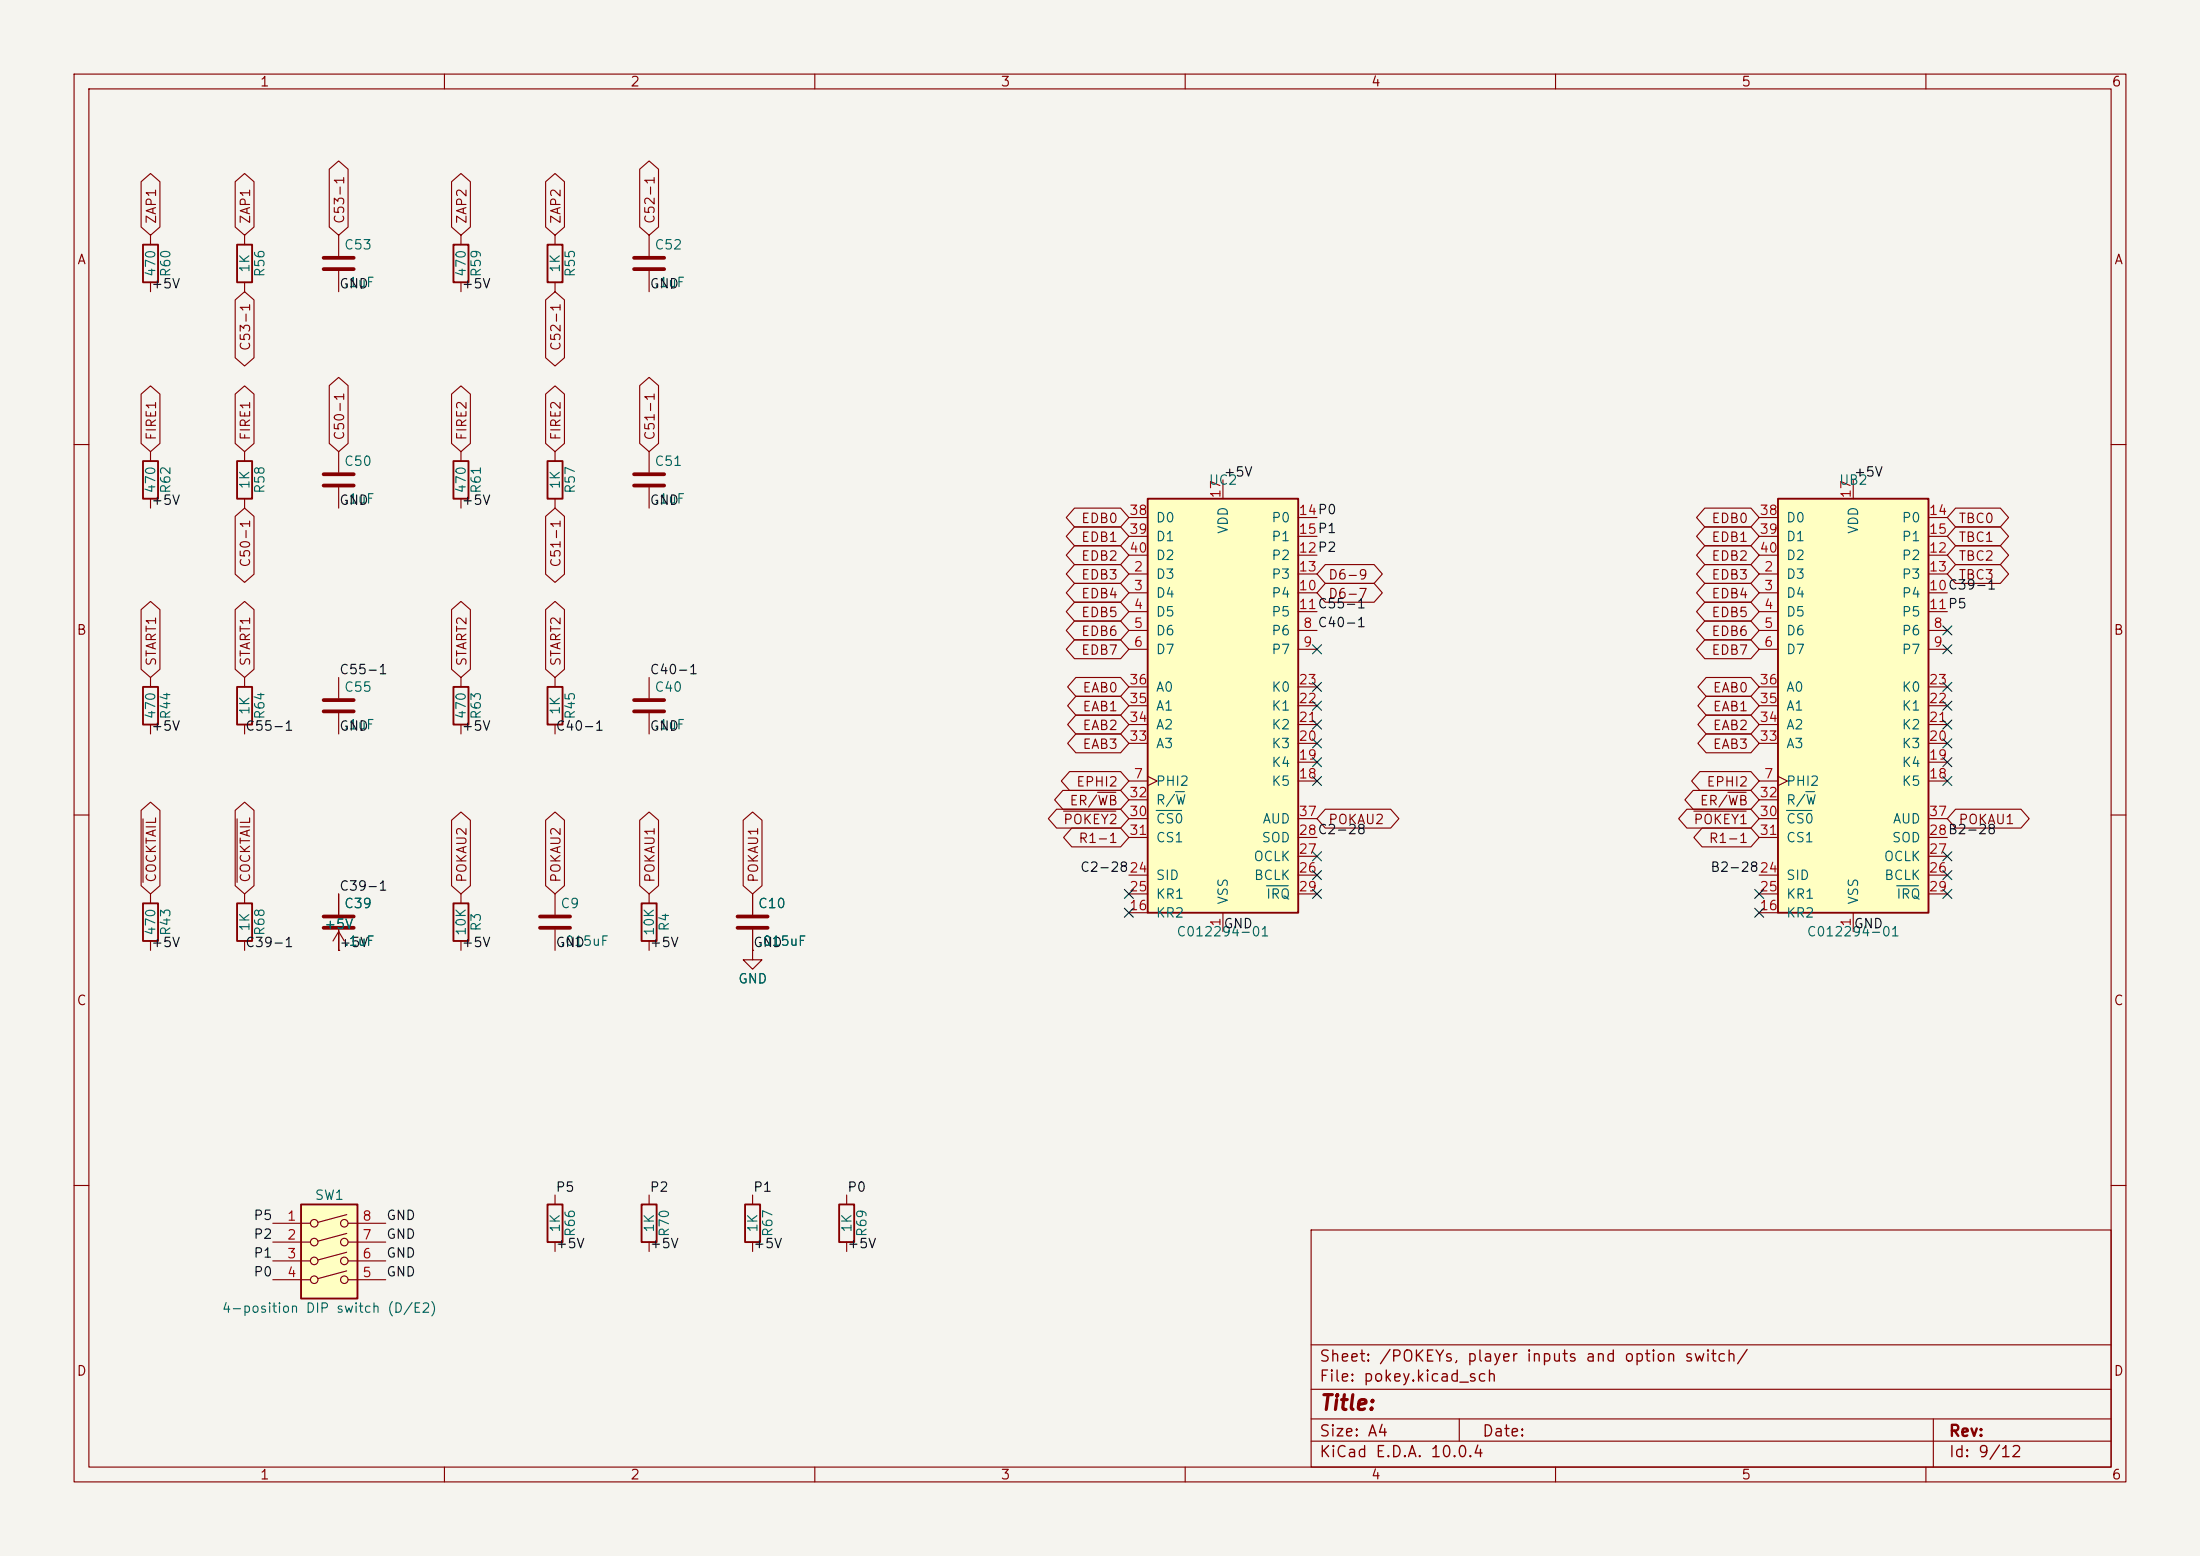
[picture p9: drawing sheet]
<svg xmlns="http://www.w3.org/2000/svg" width="297mm" height="210mm" viewBox="0 0 297 210" stroke-linecap="round" stroke-linejoin="round" font-family="sans-serif">
<path d="M0 0h297v210h-297z" fill="#f5f4ef" stroke="#f5f4ef" stroke-width=".14"/>
<g fill="none" stroke="#840000" stroke-width=".15">
<path d="M10 10h277v190h-277zM12 12h273v186h-273zM60 10v2M110 10v2M160 10v2M210 10v2M260 10v2M10 60h2M285 60h2M10 110h2M285 110h2M10 160h2"/>
<path d="M177 166h108v32h-108zM285 160h2M60 198v2M110 198v2M160 198v2M177 194.5h108M177 191.5h108M177 187.5h108M177 181.5h108M197 191.5v3M210 198v2M260 198v2"/>
<path d="M261 191.5v6.5"/>
</g>
<path d="M240 67.3h20.3v55.9h-20.3z" fill="#ffffc2"/>
<path d="M19.3 33h2v5.1h-2zM32 33h2v5.1h-2zM61.2 33h2v5.1h-2zM73.9 33h2v5.1h-2zM32 62.2h2v5.1h-2zM61.2 62.2h2v5.1h-2zM73.9 62.2h2v5.1h-2zM240 67.3h20.3v55.9h-20.3zM73.9 92.7h2v5.1h-2zM73.9 162.6h2v5h-2zM86.6 162.6h2v5h-2zM100.6 162.6h2v5h-2z" fill="none" stroke="#840000" stroke-width=".25"/>
<g fill="none" stroke="#840000" stroke-width=".15">
<path d="M20.3 31.8v1.2M20.3 38.1v1.3M33 31.8v1.2M33 38.1v1.3M45.7 31.8v2.7M45.7 36.6v2.8M62.2 31.8v1.2M62.2 38.1v1.3M74.9 31.8v1.2M74.9 38.1v1.3M87.6 31.8v2.7M87.6 36.6v2.8"/>
<path d="M33 61v1.2M33 67.3v1.3M45.7 61v2.8M45.7 65.8v2.8M62.2 61v1.2M62.2 67.3v1.3M74.9 61v1.2M74.9 67.3v1.3M87.6 61v2.8M87.6 65.8v2.8M237.5 77.5h2.5M237.5 74.9h2.5"/>
<path d="M237.5 69.9h2.5M237.5 72.4h2.5M250.2 64.8v2.5M260.3 77.5h2.6M260.3 74.9h2.6M260.3 69.9h2.6M260.3 72.4h2.6M74.9 91.4v1.3M74.9 97.8v1.3M87.6 91.4v2.8M87.6 96.3v2.8M237.5 80h2.5"/>
<path d="M237.5 82.6h2.5M237.5 85.1h2.5M237.5 87.6h2.5M237.5 97.8h2.5M237.5 95.3h2.5M237.5 92.7h2.5M260.3 80h2.6M260.3 82.6h2.6M260.3 85.1h2.6M260.3 87.6h2.6M260.3 97.8h2.6M260.3 95.3h2.6"/>
<path d="M260.3 92.7h2.6M237.5 105.4h2.5M237.5 100.3h2.5M237.5 118.1h2.5M237.5 113h2.5M237.5 110.5h2.5M237.5 108h2.5M240 104.8l1.3 .6-1.3 .6M260.3 105.4h2.6M260.3 102.9h2.6M260.3 100.3h2.6M260.3 118.1h2.6"/>
<path d="M260.3 115.6h2.6M260.3 113h2.6M260.3 110.5h2.6M237.5 123.2h2.5M237.5 120.7h2.5M250.2 123.2v2.5M260.3 120.7h2.6M74.9 161.3v1.3M74.9 167.6v1.3M87.6 161.3v1.3M87.6 167.6v1.3M101.6 161.3v1.3"/>
<path d="M101.6 167.6v1.3"/>
</g>
<path d="M241.2 109.4h3.4M243.8 106.8h1.2M256.1 119.5h2.9" fill="none" stroke="#006464" stroke-width=".15"/>
<path d="M43.7 34.8h4.1M43.7 36.3h4.1M85.6 34.8h4.1M85.6 36.3h4.1M43.7 64h4.1M43.7 65.5h4.1M85.6 64h4.1M85.6 65.5h4.1M85.6 94.5h4.1M85.6 96h4.1" fill="none" stroke="#840000" stroke-width=".51"/>
<path d="M154.9 67.3h20.4v55.9h-20.4z" fill="#ffffc2"/>
<path d="M19.3 62.2h2v5.1h-2zM154.9 67.3h20.4v55.9h-20.4zM32 92.7h2v5.1h-2zM61.2 92.7h2v5.1h-2zM61.2 121.9h2v5.1h-2zM86.6 121.9h2v5.1h-2zM113.3 162.6h2v5h-2z" fill="none" stroke="#840000" stroke-width=".25"/>
<g fill="none" stroke="#840000" stroke-width=".15">
<path d="M20.3 61v1.2M20.3 67.3v1.3M152.4 77.5h2.5M152.4 74.9h2.5M152.4 69.9h2.5M152.4 72.4h2.5M165.1 64.8v2.5M175.3 77.5h2.5M175.3 74.9h2.5M175.3 69.9h2.5M175.3 72.4h2.5M33 91.4v1.3"/>
<path d="M33 97.8v1.3M45.7 91.4v2.8M45.7 96.3v2.8M62.2 91.4v1.3M62.2 97.8v1.3M152.4 80h2.5M152.4 82.6h2.5M152.4 85.1h2.5M152.4 87.6h2.5M152.4 97.8h2.5M152.4 95.3h2.5M152.4 92.7h2.5"/>
<path d="M175.3 80h2.5M175.3 82.6h2.5M175.3 85.1h2.5M175.3 87.6h2.5M175.3 97.8h2.5M175.3 95.3h2.5M175.3 92.7h2.5M152.4 105.4h2.5M152.4 100.3h2.5M152.4 118.1h2.5M152.4 113h2.5M152.4 110.5h2.5"/>
<path d="M152.4 108h2.5M154.9 104.8l1.3 .6-1.3 .6M175.3 105.4h2.5M175.3 102.9h2.5M175.3 100.3h2.5M175.3 118.1h2.5M175.3 115.6h2.5M175.3 113h2.5M175.3 110.5h2.5M45 127l.7-1.3 .8 1.3M45.7 128.3h.1M45.7 120.7v2.7"/>
<path d="M45.7 125.5v2.8M62.2 120.7v1.2M62.2 127v1.3M87.6 120.7v1.2M87.6 127v1.3M152.4 123.2h2.5M152.4 120.7h2.5M165.1 123.2v2.5M175.3 120.7h2.5M114.3 161.3v1.3M114.3 167.6v1.3"/>
</g>
<path d="M156.1 109.4h3.4M158.7 106.8h1.2M171 119.5h2.9" fill="none" stroke="#006464" stroke-width=".15"/>
<path d="M43.7 94.5h4.1M43.7 96h4.1M43.7 123.7h4.1M43.7 125.2h4.1" fill="none" stroke="#840000" stroke-width=".51"/>
<path d="M40.6 162.6h7.7v12.7h-7.7z" fill="#ffffc2"/>
<g fill="none" stroke="#840000" stroke-width=".15">
<path d="M19 24.5l1.3-1.1 1.3 1.1v6.1l-1.3 1.2-1.3-1.2zM31.7 24.5l1.3-1.1 1.3 1.1v6.1l-1.3 1.2-1.3-1.2zM44.4 22.8l1.3-1.1 1.3 1.1v7.8l-1.3 1.2-1.3-1.2zM61 24.5l1.2-1.1 1.3 1.1v6.1l-1.3 1.2-1.2-1.2zM73.7 24.5l1.2-1.1 1.3 1.1v6.1l-1.3 1.2-1.2-1.2zM86.4 22.8l1.2-1.1 1.3 1.1v7.8l-1.3 1.2-1.2-1.2zM19 53.2l1.3-1.1 1.3 1.1v6.6l-1.3 1.2-1.3-1.2zM31.7 40.5l1.3-1.1 1.3 1.1v7.8l-1.3 1.1-1.3-1.1zM31.7 53.2l1.3-1.1 1.3 1.1v6.6l-1.3 1.2-1.3-1.2zM44.4 52l1.3-1.1 1.3 1.1v7.8l-1.3 1.2-1.3-1.2zM61 53.2l1.2-1.1 1.3 1.1v6.6l-1.3 1.2-1.2-1.2zM73.7 40.5l1.2-1.1 1.3 1.1v7.8l-1.3 1.1-1.2-1.1z"/>
<path d="M73.7 53.2l1.2-1.1 1.3 1.1v6.6l-1.3 1.2-1.2-1.2zM86.4 52l1.2-1.1 1.3 1.1v7.8l-1.3 1.2-1.2-1.2zM31.7 69.7l1.3-1.1 1.3 1.1v7.8l-1.3 1.1-1.3-1.1zM73.7 69.7l1.2-1.1 1.3 1.1v7.8l-1.3 1.1-1.2-1.1zM145.1 78.7h6.2l1.1 1.3-1.1 1.3h-6.2l-1.2-1.3zM145.1 76.2h6.2l1.1 1.3-1.1 1.2h-6.2l-1.2-1.2zM145.1 73.7h6.2l1.1 1.2-1.1 1.3h-6.2l-1.2-1.3zM145.1 71.1h6.2l1.1 1.3-1.1 1.3h-6.2l-1.2-1.3zM145.1 68.6h6.2l1.1 1.3-1.1 1.2h-6.2l-1.2-1.2zM178.9 76.2h6.6l1.1 1.3-1.1 1.2h-6.6l-1.1-1.2zM178.9 78.7h6.6l1.1 1.3-1.1 1.3h-6.6l-1.1-1.3zM230.1 76.2h6.3l1.1 1.3-1.1 1.2h-6.3l-1.1-1.2z"/>
<path d="M230.1 68.6h6.3l1.1 1.3-1.1 1.2h-6.3l-1.1-1.2zM230.1 71.1h6.3l1.1 1.3-1.1 1.3h-6.3l-1.1-1.3zM230.1 73.7h6.3l1.1 1.2-1.1 1.3h-6.3l-1.1-1.3zM230.1 78.7h6.3l1.1 1.3-1.1 1.3h-6.3l-1.1-1.3zM264 68.6h6.1l1.1 1.3-1.1 1.2h-6.1l-1.1-1.2zM264 71.1h6.1l1.1 1.3-1.1 1.3h-6.1l-1.1-1.3zM264 73.7h6.1l1.1 1.2-1.1 1.3h-6.1l-1.1-1.3zM264 76.2h6.1l1.1 1.3-1.1 1.2h-6.1l-1.1-1.2zM19 82.3l1.3-1.1 1.3 1.1v8l-1.3 1.1-1.3-1.1zM20.3 91.4v1.3M20.3 97.8v1.3M31.7 82.3l1.3-1.1 1.3 1.1v8l-1.3 1.1-1.3-1.1z"/>
<path d="M61 82.3l1.2-1.1 1.3 1.1v8l-1.3 1.1-1.2-1.1zM73.7 82.3l1.2-1.1 1.3 1.1v8l-1.3 1.1-1.2-1.1zM145.1 86.4h6.2l1.1 1.2-1.1 1.3h-6.2l-1.2-1.3zM145.1 83.8h6.2l1.1 1.3-1.1 1.3h-6.2l-1.2-1.3zM145.1 81.3h6.2l1.1 1.3-1.1 1.2h-6.2l-1.2-1.2zM145.2 99.1h6.1l1.1 1.2-1.1 1.3h-6.1l-1.1-1.3zM145.2 96.5h6.1l1.1 1.3-1.1 1.3h-6.1l-1.1-1.3zM145.2 94h6.1l1.1 1.3-1.1 1.2h-6.1l-1.1-1.2zM145.2 91.4h6.1l1.1 1.3-1.1 1.3h-6.1l-1.1-1.3zM230.1 86.4h6.3l1.1 1.2-1.1 1.3h-6.3l-1.1-1.3zM230.1 83.8h6.3l1.1 1.3-1.1 1.3h-6.3l-1.1-1.3zM230.1 81.3h6.3l1.1 1.3-1.1 1.2h-6.3l-1.1-1.2z"/>
<path d="M230.3 99.1h6.1l1.1 1.2-1.1 1.3h-6.1l-1.1-1.3zM230.3 96.5h6.1l1.1 1.3-1.1 1.3h-6.1l-1.1-1.3zM230.3 94h6.1l1.1 1.3-1.1 1.2h-6.1l-1.1-1.2zM230.3 91.4h6.1l1.1 1.3-1.1 1.3h-6.1l-1.1-1.3zM19 109.4l1.3-1.1 1.3 1.1v10.1l-1.3 1.2-1.3-1.2zM19.3 110.5v8.6M31.7 109.4l1.3-1.1 1.3 1.1v10.1l-1.3 1.2-1.3-1.2zM32 110.5v8.6M61 110.7l1.2-1.1 1.3 1.1v8.8l-1.3 1.2-1.2-1.2zM73.7 110.7l1.2-1.1 1.3 1.1v8.8l-1.3 1.2-1.2-1.2zM86.4 110.7l1.2-1.1 1.3 1.1v8.8l-1.3 1.2-1.2-1.2zM100.3 110.7l1.3-1.1 1.3 1.1v8.8l-1.3 1.2-1.3-1.2z"/>
<path d="M142.6 109.2h8.7l1.1 1.3-1.1 1.3h-8.7l-1.1-1.3zM143.5 106.7h7.8l1.1 1.3-1.1 1.2h-7.8l-1.1-1.2zM143.6 109.5h7M144.4 104.1h6.9l1.1 1.3-1.1 1.3h-6.9l-1.1-1.3zM144.7 111.8h6.6l1.1 1.2-1.1 1.3h-6.6l-1.1-1.3zM148.2 106.9h2.4M178.9 109.2h8.8l1.2 1.3-1.2 1.3h-8.8l-1.1-1.3zM227.7 109.2h8.7l1.1 1.3-1.1 1.3h-8.7l-1.1-1.3zM228.6 106.7h7.8l1.1 1.3-1.1 1.2h-7.8l-1.1-1.2zM228.7 109.5h7M229.5 104.1h6.9l1.1 1.3-1.1 1.3h-6.9l-1.1-1.3zM229.8 111.8h6.6l1.1 1.2-1.1 1.3h-6.6l-1.1-1.3z"/>
<path d="M233.3 106.9h2.4M264 109.2h8.8l1.1 1.3-1.1 1.3h-8.8l-1.1-1.3zM20.3 120.7v1.2M20.3 127v1.3M33 120.7v1.2M33 127v1.3M45.7 128.3h.1M45.7 120.7v2.7M45.7 125.5v2.8M74.9 120.7v2.7M74.9 125.5v2.8M101.6 128.3v1.2h1.3l-1.3 1.3-1.3-1.3h1.3"/>
<path d="M101.6 128.3h.1M101.6 120.7v2.7M101.6 125.5v2.8M36.8 165.1h5.1M36.8 167.6h5.1M36.8 170.2h5.1M36.8 172.7h5.1M46.8 163.9l-3.9 1.1M46.8 166.5l-3.9 1M46.8 169l-3.9 1.1M46.8 171.5l-3.9 1.1M47 165.1h5.1"/>
<path d="M47 167.6h5.1M47 170.2h5.1M47 172.7h5.1"/>
<circle cx="42.4" cy="172.7" r=".51"/>
<circle cx="42.4" cy="170.2" r=".51"/>
<circle cx="42.4" cy="167.6" r=".51"/>
<circle cx="42.4" cy="165.1" r=".51"/>
<circle cx="46.5" cy="170.2" r=".51"/>
<circle cx="46.5" cy="167.6" r=".51"/>
<circle cx="46.5" cy="172.7" r=".51"/>
<circle cx="46.5" cy="165.1" r=".51"/>
</g>
<path d="M19.3 92.7h2v5.1h-2zM19.3 121.9h2v5.1h-2zM32 121.9h2v5.1h-2zM40.6 162.6h7.7v12.7h-7.7z" fill="none" stroke="#840000" stroke-width=".25"/>
<path d="M72.9 123.7h4.1M72.9 125.2h4.1M99.6 123.7h4M99.6 125.2h4" fill="none" stroke="#840000" stroke-width=".51"/>
<g fill="none" stroke="#000084" stroke-width=".15">
<path d="M177.2 87l1.2 1.2M177.2 92.1l1.2 1.2M177.2 94.6l1.2 1.3M177.2 97.2l1.2 1.2M177.2 99.7l1.2 1.2M178.4 97.2l-1.2 1.2M178.4 94.6l-1.2 1.3M178.4 87l-1.2 1.2M178.4 92.1l-1.2 1.2M178.4 99.7l-1.2 1.2M262.3 87l1.2 1.2M262.3 84.5l1.2 1.2"/>
<path d="M262.3 92.1l1.2 1.2M262.3 94.6l1.2 1.3M262.3 97.2l1.2 1.2M262.3 99.7l1.2 1.2M263.5 87l-1.2 1.2M263.5 94.6l-1.2 1.3M263.5 84.5l-1.2 1.2M263.5 97.2l-1.2 1.2M263.5 92.1l-1.2 1.2M263.5 99.7l-1.2 1.2M177.2 115l1.2 1.2M177.2 117.5l1.2 1.2"/>
<path d="M177.2 102.3l1.2 1.2M177.2 104.8l1.2 1.2M178.4 115l-1.2 1.2M178.4 117.5l-1.2 1.2M178.4 102.3l-1.2 1.2M178.4 104.8l-1.2 1.2M262.3 104.8l1.2 1.2M262.3 102.3l1.2 1.2M262.3 117.5l1.2 1.2M262.3 115l1.2 1.2M263.5 104.8l-1.2 1.2M263.5 102.3l-1.2 1.2"/>
<path d="M263.5 117.5l-1.2 1.2M263.5 115l-1.2 1.2M151.8 122.6l1.2 1.2M151.8 120l1.2 1.3M153 122.6l-1.2 1.2M153 120l-1.2 1.3M177.2 120l1.2 1.3M178.4 120l-1.2 1.3M236.9 120l1.2 1.3M236.9 122.6l1.2 1.2M238.1 120l-1.2 1.3M238.1 122.6l-1.2 1.2"/>
<path d="M262.3 120l1.2 1.3M263.5 120l-1.2 1.3"/>
</g>
<text font-size="2" fill="#840000" x="178" y="190.8">Title:</text>
<g font-size="1.5" fill="#840000">
<text x="178" y="184.2">Sheet: /POKEYs, player inputs and option switch/</text>
<text x="178" y="186.9">File: pokey.kicad_sch</text>
<text x="178" y="197.1">KiCad E.D.A. 10.0.4</text>
<text x="178" y="194.3">Size: A4</text>
<text x="200" y="194.3">Date:</text>
<text x="263" y="194.3">Rev:</text>
<text x="263" y="197.1">Id: 9/12</text>
</g>
<g font-size="1.3" fill="#840000">
<text x="35" y="12">1</text>
<text x="85" y="12">2</text>
<text x="135" y="12">3</text>
<text x="185" y="12">4</text>
<text x="235" y="12">5</text>
<text x="285" y="12">6</text>
<text x="10.3" y="36">A</text>
<text x="21.4" y="30.3" transform="rotate(-90 21.4 30.3)">ZAP1</text>
<text x="34.1" y="30.3" transform="rotate(-90 34.1 30.3)">ZAP1</text>
<text x="46.8" y="30.3" transform="rotate(-90 46.8 30.3)">C53-1</text>
<text x="63.3" y="30.3" transform="rotate(-90 63.3 30.3)">ZAP2</text>
<text x="76" y="30.3" transform="rotate(-90 76 30.3)">ZAP2</text>
<text x="88.7" y="30.3" transform="rotate(-90 88.7 30.3)">C52-1</text>
<text x="285.3" y="36">A</text>
<text x="34.1" y="47.5" transform="rotate(-90 34.1 47.5)">C53-1</text>
<text x="76" y="47.5" transform="rotate(-90 76 47.5)">C52-1</text>
<text x="21.4" y="59.5" transform="rotate(-90 21.4 59.5)">FIRE1</text>
<text x="34.1" y="59.5" transform="rotate(-90 34.1 59.5)">FIRE1</text>
<text x="46.8" y="59.5" transform="rotate(-90 46.8 59.5)">C50-1</text>
<text x="63.3" y="59.5" transform="rotate(-90 63.3 59.5)">FIRE2</text>
<text x="76" y="59.5" transform="rotate(-90 76 59.5)">FIRE2</text>
<text x="88.7" y="59.5" transform="rotate(-90 88.7 59.5)">C51-1</text>
<text x="145.9" y="70.9">EDB0</text>
<text x="231" y="70.9">EDB0</text>
<text x="264.3" y="70.9">TBC0</text>
<text x="34.1" y="76.7" transform="rotate(-90 34.1 76.7)">C50-1</text>
<text x="76" y="76.7" transform="rotate(-90 76 76.7)">C51-1</text>
<text x="145.9" y="76">EDB2</text>
<text x="145.9" y="73.5">EDB1</text>
<text x="231" y="73.5">EDB1</text>
<text x="231" y="76">EDB2</text>
<text x="264.3" y="73.5">TBC1</text>
<text x="264.3" y="76">TBC2</text>
<text x="145.9" y="83.6">EDB5</text>
<text x="145.9" y="81.1">EDB4</text>
<text x="145.9" y="78.5">EDB3</text>
<text x="179.2" y="78.5">D6-9</text>
<text x="179.2" y="81.1">D6-7</text>
<text x="231" y="78.5">EDB3</text>
<text x="231" y="83.6">EDB5</text>
<text x="231" y="81.1">EDB4</text>
<text x="264.3" y="78.5">TBC3</text>
<text x="10.3" y="86">B</text>
<text x="145.9" y="88.7">EDB7</text>
<text x="145.9" y="86.2">EDB6</text>
<text x="231" y="88.7">EDB7</text>
<text x="231" y="86.2">EDB6</text>
<text x="285.3" y="86">B</text>
<text x="21.4" y="90" transform="rotate(-90 21.4 90)">START1</text>
<text x="34.1" y="90" transform="rotate(-90 34.1 90)">START1</text>
<text x="63.3" y="90" transform="rotate(-90 63.3 90)">START2</text>
<text x="76" y="90" transform="rotate(-90 76 90)">START2</text>
<text x="146.1" y="93.8">EAB0</text>
<text x="231.1" y="93.8">EAB0</text>
<text x="146.1" y="101.4">EAB3</text>
<text x="146.1" y="98.9">EAB2</text>
<text x="146.1" y="96.3">EAB1</text>
<text x="231.1" y="101.4">EAB3</text>
<text x="231.1" y="98.9">EAB2</text>
<text x="231.1" y="96.3">EAB1</text>
<text x="145.2" y="106.5">EPHI2</text>
<text x="230.3" y="106.5">EPHI2</text>
<text x="143.5" y="111.6">POKEY2</text>
<text x="144.3" y="109">ER/WB</text>
<text x="179.2" y="111.6">POKAU2</text>
<text x="228.5" y="111.6">POKEY1</text>
<text x="229.4" y="109">ER/WB</text>
<text x="264.3" y="111.6">POKAU1</text>
<text x="21.4" y="119.2" transform="rotate(-90 21.4 119.2)">COCKTAIL</text>
<text x="34.1" y="119.2" transform="rotate(-90 34.1 119.2)">COCKTAIL</text>
<text x="63.3" y="119.2" transform="rotate(-90 63.3 119.2)">POKAU2</text>
<text x="76" y="119.2" transform="rotate(-90 76 119.2)">POKAU2</text>
<text x="88.7" y="119.2" transform="rotate(-90 88.7 119.2)">POKAU1</text>
<text x="102.7" y="119.2" transform="rotate(-90 102.7 119.2)">POKAU1</text>
<text x="145.5" y="114.1">R1-1</text>
<text x="230.6" y="114.1">R1-1</text>
<text x="10.3" y="136">C</text>
<text x="285.3" y="136">C</text>
<text x="10.3" y="186">D</text>
<text x="285.3" y="186">D</text>
<text x="35" y="200">1</text>
<text x="85" y="200">2</text>
<text x="135" y="200">3</text>
<text x="185" y="200">4</text>
<text x="235" y="200">5</text>
<text x="285" y="200">6</text>
</g>
<g font-size="1.3" fill="#006464">
<text x="46.4" y="34">C53</text>
<text x="88.3" y="34">C52</text>
<text x="21.3" y="37.5" transform="rotate(-90 21.3 37.5)">470</text>
<text x="23.3" y="37.5" transform="rotate(-90 23.3 37.5)">R60</text>
<text x="34" y="36.9" transform="rotate(-90 34 36.9)">1K</text>
<text x="36" y="37.5" transform="rotate(-90 36 37.5)">R56</text>
<text x="46.4" y="39.1">.1uF</text>
<text x="63.2" y="37.5" transform="rotate(-90 63.2 37.5)">470</text>
<text x="65.2" y="37.5" transform="rotate(-90 65.2 37.5)">R59</text>
<text x="75.9" y="36.9" transform="rotate(-90 75.9 36.9)">1K</text>
<text x="77.9" y="37.5" transform="rotate(-90 77.9 37.5)">R55</text>
<text x="88.3" y="39.1">.1uF</text>
<text x="46.4" y="63.2">C50</text>
<text x="88.3" y="63.2">C51</text>
<text x="163.1" y="65.7">UC2</text>
<text x="248.2" y="65.7">UB2</text>
<text x="21.3" y="66.7" transform="rotate(-90 21.3 66.7)">470</text>
<text x="23.3" y="66.7" transform="rotate(-90 23.3 66.7)">R62</text>
<text x="34" y="66.1" transform="rotate(-90 34 66.1)">1K</text>
<text x="36" y="66.7" transform="rotate(-90 36 66.7)">R58</text>
<text x="46.4" y="68.3">.1uF</text>
<text x="63.2" y="66.7" transform="rotate(-90 63.2 66.7)">470</text>
<text x="65.2" y="66.7" transform="rotate(-90 65.2 66.7)">R61</text>
<text x="75.9" y="66.1" transform="rotate(-90 75.9 66.1)">1K</text>
<text x="77.9" y="66.7" transform="rotate(-90 77.9 66.7)">R57</text>
<text x="88.3" y="68.3">.1uF</text>
<text x="156" y="70.8">D0</text>
<text x="171.6" y="70.8">P0</text>
<text x="241" y="70.8">D0</text>
<text x="256.7" y="70.8">P0</text>
<text x="156" y="73.4">D1</text>
<text x="156" y="75.9">D2</text>
<text x="166.1" y="72.2" transform="rotate(-90 166.1 72.2)">VDD</text>
<text x="171.6" y="75.9">P2</text>
<text x="171.6" y="73.4">P1</text>
<text x="241" y="73.4">D1</text>
<text x="241" y="75.9">D2</text>
<text x="251.2" y="72.2" transform="rotate(-90 251.2 72.2)">VDD</text>
<text x="256.7" y="75.9">P2</text>
<text x="256.7" y="73.4">P1</text>
<text x="156" y="78.4">D3</text>
<text x="156" y="81">D4</text>
<text x="156" y="83.5">D5</text>
<text x="171.6" y="81">P4</text>
<text x="171.6" y="83.5">P5</text>
<text x="171.6" y="78.4">P3</text>
<text x="241" y="78.4">D3</text>
<text x="241" y="81">D4</text>
<text x="241" y="83.5">D5</text>
<text x="256.7" y="81">P4</text>
<text x="256.7" y="83.5">P5</text>
<text x="256.7" y="78.4">P3</text>
<text x="156" y="86.1">D6</text>
<text x="156" y="88.6">D7</text>
<text x="171.6" y="86.1">P6</text>
<text x="171.6" y="88.6">P7</text>
<text x="241" y="86.1">D6</text>
<text x="241" y="88.6">D7</text>
<text x="256.7" y="86.1">P6</text>
<text x="256.7" y="88.6">P7</text>
<text x="46.4" y="93.7">C55</text>
<text x="88.3" y="93.7">C40</text>
<text x="156" y="93.7">A0</text>
<text x="171.6" y="93.7">K0</text>
<text x="241" y="93.7">A0</text>
<text x="256.7" y="93.7">K0</text>
<text x="21.3" y="97.2" transform="rotate(-90 21.3 97.2)">470</text>
<text x="23.3" y="97.2" transform="rotate(-90 23.3 97.2)">R44</text>
<text x="34" y="96.6" transform="rotate(-90 34 96.6)">1K</text>
<text x="36" y="97.2" transform="rotate(-90 36 97.2)">R64</text>
<text x="46.4" y="98.8">.1uF</text>
<text x="63.2" y="97.2" transform="rotate(-90 63.2 97.2)">470</text>
<text x="65.2" y="97.2" transform="rotate(-90 65.2 97.2)">R63</text>
<text x="75.9" y="96.6" transform="rotate(-90 75.9 96.6)">1K</text>
<text x="77.9" y="97.2" transform="rotate(-90 77.9 97.2)">R45</text>
<text x="88.3" y="98.8">.1uF</text>
<text x="156" y="101.3">A3</text>
<text x="156" y="98.8">A2</text>
<text x="156" y="96.2">A1</text>
<text x="171.6" y="101.3">K3</text>
<text x="171.6" y="98.8">K2</text>
<text x="171.6" y="96.2">K1</text>
<text x="241" y="101.3">A3</text>
<text x="241" y="98.8">A2</text>
<text x="241" y="96.2">A1</text>
<text x="256.7" y="101.3">K3</text>
<text x="256.7" y="98.8">K2</text>
<text x="256.7" y="96.2">K1</text>
<text x="156" y="106.4">PHI2</text>
<text x="171.6" y="106.4">K5</text>
<text x="171.6" y="103.8">K4</text>
<text x="241" y="106.4">PHI2</text>
<text x="256.7" y="106.4">K5</text>
<text x="256.7" y="103.8">K4</text>
<text x="156" y="111.5">CS0</text>
<text x="156" y="108.9">R/W</text>
<text x="170.4" y="111.5">AUD</text>
<text x="241" y="111.5">CS0</text>
<text x="241" y="108.9">R/W</text>
<text x="255.4" y="111.5">AUD</text>
<text x="156" y="119.1">SID</text>
<text x="156" y="114">CS1</text>
<text x="169.1" y="116.5">OCLK</text>
<text x="169.2" y="119.1">BCLK</text>
<text x="170.2" y="114">SOD</text>
<text x="241" y="119.1">SID</text>
<text x="241" y="114">CS1</text>
<text x="254.2" y="116.5">OCLK</text>
<text x="254.3" y="119.1">BCLK</text>
<text x="255.3" y="114">SOD</text>
<text x="34" y="125.8" transform="rotate(-90 34 125.8)">1K</text>
<text x="43.7" y="125.7">+5V</text>
<text x="46.4" y="122.9">C39</text>
<text x="65.2" y="125.8" transform="rotate(-90 65.2 125.8)">R3</text>
<text x="75.6" y="122.9">C9</text>
<text x="90.6" y="125.8" transform="rotate(-90 90.6 125.8)">R4</text>
<text x="102.2" y="122.9">C10</text>
<text x="156" y="124.2">KR2</text>
<text x="156" y="121.6">KR1</text>
<text x="166.1" y="122.2" transform="rotate(-90 166.1 122.2)">VSS</text>
<text x="170.8" y="121.6">IRQ</text>
<text x="241" y="124.2">KR2</text>
<text x="241" y="121.6">KR1</text>
<text x="251.2" y="122.2" transform="rotate(-90 251.2 122.2)">VSS</text>
<text x="255.9" y="121.6">IRQ</text>
<text x="21.3" y="126.4" transform="rotate(-90 21.3 126.4)">470</text>
<text x="23.3" y="126.4" transform="rotate(-90 23.3 126.4)">R43</text>
<text x="36" y="126.4" transform="rotate(-90 36 126.4)">R68</text>
<text x="46.4" y="128">.1uF</text>
<text x="63.2" y="126.4" transform="rotate(-90 63.2 126.4)">10K</text>
<text x="75.6" y="128">.015uF</text>
<text x="88.6" y="126.4" transform="rotate(-90 88.6 126.4)">10K</text>
<text x="102.2" y="128">.015uF</text>
<text x="158.7" y="126.7">C012294-01</text>
<text x="243.8" y="126.7">C012294-01</text>
<text x="99.6" y="133.1">GND</text>
<text x="42.4" y="162.3">SW1</text>
<text x="75.9" y="166.4" transform="rotate(-90 75.9 166.4)">1K</text>
<text x="77.9" y="167" transform="rotate(-90 77.9 167)">R66</text>
<text x="88.6" y="166.4" transform="rotate(-90 88.6 166.4)">1K</text>
<text x="90.6" y="167" transform="rotate(-90 90.6 167)">R70</text>
<text x="102.6" y="166.4" transform="rotate(-90 102.6 166.4)">1K</text>
<text x="104.6" y="167" transform="rotate(-90 104.6 167)">R67</text>
<text x="115.3" y="166.4" transform="rotate(-90 115.3 166.4)">1K</text>
<text x="117.3" y="167" transform="rotate(-90 117.3 167)">R69</text>
<text x="29.9" y="177.5">4-position DIP switch (D/E2)</text>
</g>
<g font-size="1.3" fill="#0f0f0f">
<text x="20.3" y="39.2">+5V</text>
<text x="45.7" y="39.2">GND</text>
<text x="62.2" y="39.2">+5V</text>
<text x="87.6" y="39.2">GND</text>
<text x="165.1" y="64.6">+5V</text>
<text x="250.2" y="64.6">+5V</text>
<text x="20.3" y="68.5">+5V</text>
<text x="45.7" y="68.5">GND</text>
<text x="62.2" y="68.5">+5V</text>
<text x="87.6" y="68.5">GND</text>
<text x="45.7" y="91.3">C55-1</text>
<text x="87.6" y="91.3">C40-1</text>
<text x="20.3" y="98.9">+5V</text>
<text x="33" y="98.9">C55-1</text>
<text x="45.7" y="98.9">GND</text>
<text x="62.2" y="98.9">+5V</text>
<text x="74.9" y="98.9">C40-1</text>
<text x="87.6" y="98.9">GND</text>
<text x="145.7" y="118">C2-2824</text>
<text x="230.8" y="118">B2-2824</text>
<text x="45.7" y="120.5">C39-1</text>
<text x="165.1" y="125.6">GND</text>
<text x="250.2" y="125.6">GND</text>
<text x="20.3" y="128.1">+5V</text>
<text x="33" y="128.1">C39-1</text>
<text x="45.7" y="128.1">+5V</text>
<text x="62.2" y="128.1">+5V</text>
<text x="74.9" y="128.1">GND</text>
<text x="87.6" y="128.1">+5V</text>
<text x="101.6" y="128.1">GND</text>
<text x="74.9" y="161.2">P5</text>
<text x="87.6" y="161.2">P2</text>
<text x="101.6" y="161.2">P1</text>
<text x="114.3" y="161.2">P0</text>
<text x="34.1" y="165">P5</text>
<text x="34.1" y="167.5">P2</text>
<text x="52.1" y="165">GND</text>
<text x="52.1" y="167.5">GND</text>
<text x="34.1" y="172.6">P0</text>
<text x="34.1" y="170.1">P1</text>
<text x="52.1" y="170.1">GND</text>
<text x="52.1" y="172.6">GND</text>
<text x="74.9" y="168.8">+5V</text>
<text x="87.6" y="168.8">+5V</text>
<text x="101.6" y="168.8">+5V</text>
<text x="114.3" y="168.8">+5V</text>
</g>
<g font-size="1.3" fill="#a90000">
<text x="152.4" y="69.8">38</text>
<text x="165.1" y="67.4" transform="rotate(-90 165.1 67.4)">17</text>
<text x="175.2" y="69.8">14P0</text>
<text x="237.4" y="69.8">38</text>
<text x="250.2" y="67.4" transform="rotate(-90 250.2 67.4)">17</text>
<text x="260.3" y="69.8">14</text>
<text x="152.4" y="72.4">39</text>
<text x="152.4" y="74.9">40</text>
<text x="153" y="77.4">2</text>
<text x="175.2" y="74.9">12P2</text>
<text x="175.2" y="77.4">13</text>
<text x="175.2" y="72.4">15P1</text>
<text x="237.4" y="72.4">39</text>
<text x="237.4" y="74.9">40</text>
<text x="238.1" y="77.4">2</text>
<text x="260.3" y="74.9">12</text>
<text x="260.3" y="77.4">13</text>
<text x="260.3" y="72.4">15</text>
<text x="153" y="80">3</text>
<text x="153" y="82.5">4</text>
<text x="175.2" y="80">10</text>
<text x="175.2" y="82.5">11C55-1</text>
<text x="238.1" y="80">3</text>
<text x="238.1" y="82.5">4</text>
<text x="260.3" y="80">10C39-1</text>
<text x="260.3" y="82.5">11P5</text>
<text x="153" y="85.1">5</text>
<text x="153" y="87.6">6</text>
<text x="175.8" y="85.1">8 C40-1</text>
<text x="175.8" y="87.6">9</text>
<text x="238.1" y="85.1">5</text>
<text x="238.1" y="87.6">6</text>
<text x="260.9" y="85.1">8</text>
<text x="260.9" y="87.6">9</text>
<text x="152.4" y="95.2">35</text>
<text x="152.4" y="92.7">36</text>
<text x="175.2" y="95.2">22</text>
<text x="175.2" y="92.7">23</text>
<text x="237.4" y="95.2">35</text>
<text x="237.4" y="92.7">36</text>
<text x="260.3" y="95.2">22</text>
<text x="260.3" y="92.7">23</text>
<text x="152.4" y="100.3">33</text>
<text x="152.4" y="97.8">34</text>
<text x="175.2" y="100.3">20</text>
<text x="175.2" y="97.8">21</text>
<text x="237.4" y="100.3">33</text>
<text x="237.4" y="97.8">34</text>
<text x="260.3" y="100.3">20</text>
<text x="260.3" y="97.8">21</text>
<text x="152.4" y="107.9">32</text>
<text x="153" y="105.4">7</text>
<text x="175.2" y="105.4">18</text>
<text x="175.2" y="102.8">19</text>
<text x="237.4" y="107.9">32</text>
<text x="238.1" y="105.4">7</text>
<text x="260.3" y="105.4">18</text>
<text x="260.3" y="102.8">19</text>
<text x="152.4" y="110.5">30</text>
<text x="152.4" y="113">31</text>
<text x="175.2" y="113">28C2-28</text>
<text x="175.2" y="110.5">37</text>
<text x="237.4" y="110.5">30</text>
<text x="237.4" y="113">31</text>
<text x="260.3" y="113">28B2-28</text>
<text x="260.3" y="110.5">37</text>
<text x="175.2" y="118.1">26</text>
<text x="175.2" y="115.5">27</text>
<text x="260.3" y="118.1">26</text>
<text x="260.3" y="115.5">27</text>
<text x="152.4" y="123.2">16</text>
<text x="152.4" y="120.6">25</text>
<text x="165.1" y="125.2" transform="rotate(-90 165.1 125.2)">1</text>
<text x="175.2" y="120.6">29</text>
<text x="237.4" y="123.2">16</text>
<text x="237.4" y="120.6">25</text>
<text x="250.2" y="125.2" transform="rotate(-90 250.2 125.2)">1</text>
<text x="260.3" y="120.6">29</text>
<text x="38.7" y="165.1">1</text>
<text x="38.7" y="167.6">2</text>
<text x="48.8" y="167.6">7</text>
<text x="48.8" y="165.1">8</text>
<text x="38.7" y="170.2">3</text>
<text x="38.7" y="172.7">4</text>
<text x="48.8" y="172.7">5</text>
<text x="48.8" y="170.2">6</text>
</g>
</svg>
